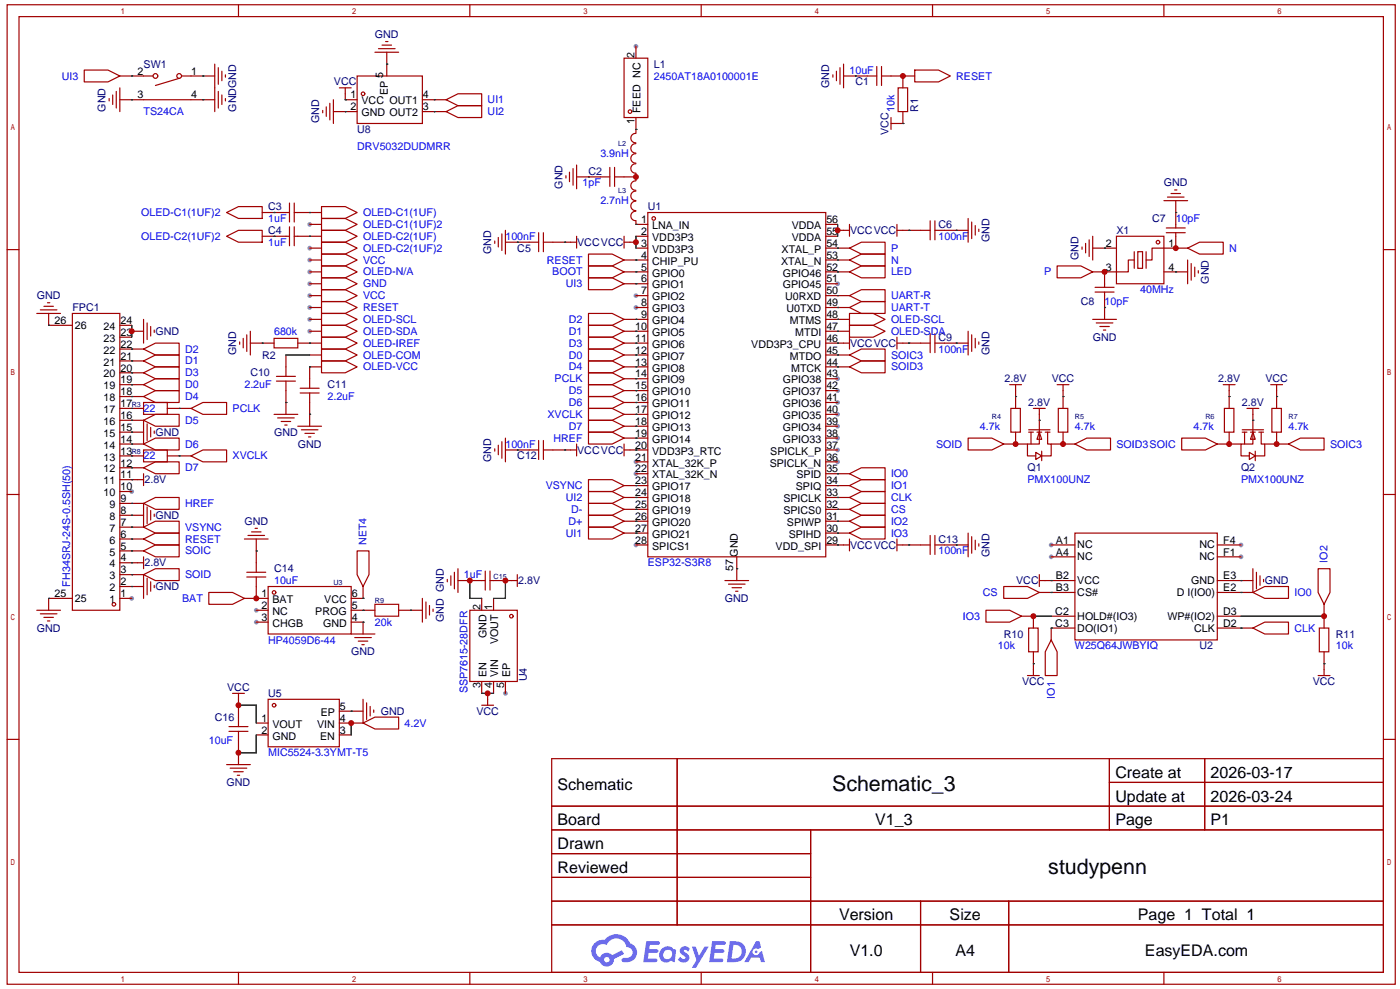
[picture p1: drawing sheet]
<svg xmlns="http://www.w3.org/2000/svg" width="300mm" height="212mm" viewBox="0 0 300 212" stroke-linecap="round" stroke-linejoin="round" font-family="sans-serif">
<g fill="#999">
<circle cx="179.3" cy="60.7" r=".51"/>
<circle cx="179.3" cy="81" r=".51"/>
<circle cx="179.3" cy="83.6" r=".51"/>
<circle cx="179.3" cy="86.1" r=".51"/>
<circle cx="179.3" cy="88.6" r=".51"/>
<circle cx="179.3" cy="91.2" r=".51"/>
<circle cx="179.3" cy="93.7" r=".51"/>
<circle cx="179.3" cy="96.3" r=".51"/>
<circle cx="179.3" cy="98.8" r=".51"/>
<circle cx="136.1" cy="116.6" r=".51"/>
<circle cx="136.1" cy="101.3" r=".51"/>
<circle cx="136.1" cy="98.8" r=".51"/>
<circle cx="136.1" cy="65.8" r=".51"/>
<circle cx="136.1" cy="63.2" r=".51"/>
<circle cx="225" cy="116.6" r=".51"/>
<circle cx="225" cy="119.1" r=".51"/>
<circle cx="265.7" cy="119.1" r=".51"/>
<circle cx="265.7" cy="116.6" r=".51"/>
<circle cx="66.3" cy="55.6" r=".51"/>
<circle cx="66.3" cy="58.2" r=".51"/>
<circle cx="66.3" cy="60.7" r=".51"/>
<circle cx="66.3" cy="63.2" r=".51"/>
<circle cx="66.3" cy="65.8" r=".51"/>
<circle cx="66.3" cy="68.3" r=".51"/>
<circle cx="66.3" cy="70.9" r=".51"/>
<circle cx="66.3" cy="48" r=".51"/>
<circle cx="66.3" cy="53.1" r=".51"/>
<circle cx="28.2" cy="128" r=".51"/>
<circle cx="28.2" cy="105.2" r=".51"/>
<circle cx="108.2" cy="148.3" r=".51"/>
<circle cx="136.1" cy="9.9" r=".51"/>
<circle cx="54.9" cy="130.6" r=".51"/>
<circle cx="54.9" cy="133.1" r=".51"/>
</g>
<g fill="none" stroke="#a10000" stroke-width=".25">
<path d="M1.5 1h297.2v209.6h-297.2zM4.1 3.6h292.1v204.4h-292.1zM51.1 1v2.6M100.6 1v2.6M150.1 1v2.6M199.6 1v2.6M249.2 1v2.6M1.5 53.4h2.6M296.2 53.4h2.5M1.5 105.8h2.6M296.2 105.8h2.5M1.5 158.2h2.6"/>
<path d="M296.2 158.2h2.5M118.1 162.3h178.1v45.7h-178.1zM118.1 172.5h178.1M118.1 177.5h178.1M145 162.3v35.6M173.5 177.5v30.5M237.5 162.3v15.2M237.5 167.4h58.7M257.9 162.3v15.2M118.1 182.6h55.4M118.1 192.8h178.1M118.1 187.7h55.4"/>
<path d="M118.1 197.9h178.1M197.1 192.8v15.2M216 192.8v15.2M51.1 208v2.6M100.6 208v2.6M150.1 208v2.6M199.6 208v2.6M249.2 208v2.6"/>
</g>
<g fill="#5487ff">
<path d="M145.8 202.7a1.3 1.3 0 0 1 1.9 .3l-.4 .6a.54 .54 0 0 0-.9-.2l.1 .2a1.28 1.28 0 0 1 .8 2 1.53 1.53 0 0 1-2.2-.3l.5-.6 .8 .5a.31 .31 0 0 0 .4-.3 .31 .31 0 0 0-.3-.4 1.12 1.12 0 0 1-.7-1.8z"/>
<path d="M148.1 202.5h.9l.6 2 1.2-2h.9l-2.7 4.6h-.9l1-1.7z"/>
<path d="M138.4 201.4h1.6a1.31 1.31 0 0 1 1.2 .2 .4 .4 0 0 1-.3 .5l-1.8 .1-.1 .9h1.6a.4 .4 0 0 1 .4 .4 .4 .4 0 0 1-.4 .4h-1.7l-.2 1.2h1.4a.46 .46 0 0 1 .5 0 .46 .46 0 0 1 .1 .5l-.4 .2h-2.6z"/>
<path d="M152.5 201.4h1.6a1.32 1.32 0 0 1 1.2 .2 .39 .39 0 0 1-.3 .5l-1.8 .1-.1 .9h1.6a.4 .4 0 0 1 .4 .4 .4 .4 0 0 1-.4 .4h-1.7l-.2 1.2h1.4a.46 .46 0 0 1 .5 0 .46 .46 0 0 1 .1 .5l-.3 .2h-2.7z"/>
<path d="M161.9 201.4h.7l.3 1.3-.6 .4a.75 .75 0 0 0-1.1 .3 .75 .75 0 0 0 .5 1 .75 .75 0 0 0 .9-.7l.5-.2 .7 2.3h-.9l-.2-.9h-1.9l-.5 .9h-1z"/>
<path d="M156.2 201.4l-.6 4.4h1.5a2.27 2.27 0 0 0 2.6-2.2 2.27 2.27 0 0 0-2.7-2.2zM157 202.1a1.5 1.5 0 0 1 1.8 1.6 1.5 1.5 0 0 1-1.9 1.4h-.3z"/>
<path d="M141.7 203a1.6 1.6 0 0 0-.3 2.3 1.6 1.6 0 0 0 2.3 .2l.7 .3 .4-2.4-.2-.3-.5-.1a1.58 1.58 0 0 0-2.4 0zM142.3 203.5a.98 .98 0 0 1 1.6 .4 .98 .98 0 0 1-1.1 1.3 .94 .94 0 0 1-.9-.7 .94 .94 0 0 1 .4-1z"/>
<path d="M127.3 201.8a2.37 2.37 0 0 0 1.2 4 1.54 1.54 0 0 0 1.7 1 1.54 1.54 0 0 0 1.2-1.6l2.2-1.1-.5-.8-2 1a1.57 1.57 0 0 0-2.6 .5 1.5 1.5 0 0 1-.8-2.1 1.5 1.5 0 0 1 2.2-.5 2.23 2.23 0 0 1 2.3-1.4 2.23 2.23 0 0 1 2 1.8 1.16 1.16 0 0 1 1.2 1.1 1.16 1.16 0 0 1-1.1 1.2h-.7a.47 .47 0 0 0-.5 .4 .47 .47 0 0 0 .4 .5 2.17 2.17 0 0 0 2.5-.9 2.17 2.17 0 0 0-.3-2.7l-.8-.4a3.2 3.2 0 0 0-5.5-.7l-1.1 .1zM129.3 205.3a.6 .6 0 0 1 1.2 0 .6 .6 0 0 1-1.2 0z"/>
<circle cx="161.9" cy="203.6" r=".28"/>
</g>
<g fill="none" stroke="#a10000" stroke-width=".25">
<path d="M18 15h5.1l2.6 1.3-2.6 1.2h-5.1zM24.9 19.6v3.5M25.7 16.3h7.1M25.7 18.8v5.1M38.4 16.8l-5.1 1.5M38.9 16.3h7.1M46 13.7v10.2M46.7 14.5v3.5M46.7 19.6v3.5M47.5 15.2v2.1M48.3 16v.5M72.6 18.8h2.6"/>
<path d="M73.9 18.8v2.5h2.6M76.5 16.3h13.9v10.1h-13.9zM80.3 11.2h5M81 10.4h3.6M81.8 9.7h2M82.5 8.9h.6M82.8 11.2v5.1M133.6 12.4h5.1v12.7h-5.1zM136.1 9.9v2.5M178.3 16v.5M179.1 15.2v2.1M179.8 14.5v3.5"/>
<path d="M180.6 16.3h7.1M180.6 13.7v5.1M187.7 14.2v4.1M188.7 16.3h7.1M188.7 14.2v4.1M192.3 18.8h2v5.1h-2zM193.3 16.3v2.5M195.8 15h5.1l2.6 1.3-2.6 1.2h-5.1zM23.4 21.1v.5M24.1 20.3v2.1M25.7 21.3h20.3M47.5 20.3v2.1"/>
<path d="M48.3 21.1v.5M69.1 23.6v.5M69.8 22.9v2M70.6 22.1v3.6M71.4 23.9h5.1M71.4 21.3v5.1M90.4 21.3h5.1M90.4 23.9h5.1M95.5 21.3l2.5-1.2h5.1v2.5h-5.1zM95.5 23.9l2.5-1.3h5.1v2.5h-5.1zM121.2 37.6v.5M121.9 36.8v2.1"/>
<path d="M122.7 36.1v3.5M123.4 35.3v5.1M123.4 37.8h7.2M130.6 35.8v4.1M131.6 37.8h4.5M131.6 35.8v4.1M136.1 32.9a1.01 1.01 0 0 0-1.1 1 1.01 1.01 0 0 0 1.1 1M136.1 30.7a1.01 1.01 0 0 0-1.1 1 1.01 1.01 0 0 0 1.1 1M136.1 35a1.01 1.01 0 0 0-1.1 1 1.01 1.01 0 0 0 1.1 1.1M136.1 28.5a1.01 1.01 0 0 0-1.1 1 1.01 1.01 0 0 0 1.1 1.1M136.1 38.7a1.01 1.01 0 0 0-1.1 1 1.01 1.01 0 0 0 1.1 1M136.1 25.1v3.3"/>
<path d="M136.1 37.1v1.5M190.8 25.1v2.6M193.3 23.9v2.5h-2.5M48.5 50.5l2.6-1.2h5v2.5h-5zM48.5 45.5l2.6-1.3h5v2.5h-5zM56.1 50.5h5.9M56.1 45.5h5.9M62 43.4v4.1M62 48.5v4.1M63 50.5h5.8M63 45.5h5.8M63 43.4v4.1"/>
<path d="M63 48.5v4.1M66.3 48h2.5M66.3 53.1h2.5M66.3 55.6h2.5M66.3 58.2h2.5M68.8 54.4h5.1l2.6 1.2-2.6 1.3h-5.1zM68.8 56.9h5.1l2.6 1.3-2.6 1.2h-5.1zM68.8 59.4h5.1l2.6 1.3-2.6 1.3h-5.1zM68.8 44.2h5.1l2.6 1.3-2.6 1.2h-5.1zM68.8 46.7h5.1l2.6 1.3-2.6 1.3h-5.1zM68.8 49.3h5.1l2.6 1.2-2.6 1.3h-5.1zM68.8 51.8h5.1l2.6 1.3-2.6 1.3h-5.1z"/>
<path d="M105.9 51.6v.5M106.7 50.8v2M107.4 50v3.6M108.2 49.3v5.1M108.2 51.8h7.1M115.3 49.8v4M116.3 49.8v4M116.3 51.8h7.1M123.4 50.5v2.6M126 56.9h5.1l2.5 1.3-2.5 1.2h-5.1zM126 54.4h5.1l2.5 1.2-2.5 1.3h-5.1zM126 59.4h5.1l2.5 1.3-2.5 1.3h-5.1z"/>
<path d="M133.6 55.6h5.1M133.6 58.2h5.1M133.6 50.5v2.6M133.6 51.8h2.5M136.1 43a1.01 1.01 0 0 0-1.1 1 1.01 1.01 0 0 0 1.1 1.1M136.1 40.9a1.01 1.01 0 0 0-1.1 1 1.01 1.01 0 0 0 1.1 1M136.1 45.2a1.01 1.01 0 0 0-1.1 1 1.01 1.01 0 0 0 1.1 1M136.1 47.2v.8h2.6M136.1 50.5h2.6M136.1 53.1h2.6M138.7 45.5h38.1v73.6h-38.1zM176.8 48h2.5"/>
<path d="M176.8 50.5h2.5M176.8 53.1h5.1M176.8 55.6h5.1M176.8 58.2h5.1M179.3 49.3h2.6M181.9 53.1l2.5-1.3h5.1v2.6h-5.1zM181.9 55.6l2.5-1.2h5.1v2.5h-5.1zM181.9 58.2l2.5-1.3h5.1v2.5h-5.1zM181.9 48v2.5M192 49.3h7.1M192 48v2.5M199.1 47.2v4.1"/>
<path d="M200.2 49.3h7.1M200.2 47.2v4.1M207.3 46.7v5.1M208 47.5v3.6M208.8 48.3v2M209.5 49v.5M226.3 56.9h5.1l2.5 1.3-2.5 1.2h-5.1zM231.6 52.8v.5M232.4 52.1v2M233.2 51.3v3.6M233.9 53.1h5.1M233.9 50.5v5.1"/>
<path d="M236.5 58.2v3.3M239 50.5h10.2v10.2h-10.2zM242.8 55.6h-1.2v2.6h-7.7M242.8 53.8v3.6M243.6 53.8h1v3.6h-1zM245.4 53.8v3.6M249.2 58.2h5.1M249.2 42.9h5.1M249.7 49.8h4M249.7 48.8h4M249.9 42.2h3.6M250.7 41.4h2"/>
<path d="M251.5 40.6h.5M251.7 42.9v5.9M251.7 49.8v3.3M254.3 53.1h-7.7v2.5h-1.2M254.3 53.1l2.5-1.3h5.1v2.6h-5.1zM254.3 55.6v5.1M255 56.4v3.5M255.8 57.2v2M256.5 57.9v.5M7.9 67.1h5.1M8.6 66.3h3.6M9.4 65.5h2"/>
<path d="M10.2 64.8h.5M10.4 67.1v2.5h5.1M15.5 67.1h10.2v63.5h-10.2zM25.7 79.8h5M25.7 77.2h5M25.7 74.7h5M25.7 72.1h2.5M25.7 69.6h2.5M28.2 70.9h2.5M30.7 74.7l2.6-1.3h5.1v2.5h-5.1zM30.7 77.2l2.6-1.3h5.1v2.6h-5.1zM30.7 79.8l2.6-1.3h5.1v2.5h-5.1z"/>
<path d="M30.7 68.3v5.1M31.5 69.1v3.5M32.3 69.8v2.1M33 70.6v.5M51.3 73.2v.5M52.1 72.4v2M52.8 71.6v3.6M53.6 73.4h5.1M53.6 70.9v5M58.7 72.4h5.1v2h-5.1zM61.2 75.9v4.6M63.8 73.4h5"/>
<path d="M66.3 60.7h2.5M66.3 63.2h2.5M66.3 65.8h2.5M66.3 68.3h2.5M66.3 70.9h2.5M66.3 75.9h2.5M68.8 77.2h5.1l2.6 1.3-2.6 1.3h-5.1zM68.8 62h5.1l2.6 1.2-2.6 1.3h-5.1zM68.8 64.5h5.1l2.6 1.3-2.6 1.3h-5.1zM68.8 67.1h5.1l2.6 1.2-2.6 1.3h-5.1zM68.8 69.6h5.1l2.6 1.3-2.6 1.2h-5.1zM68.8 72.1h5.1l2.6 1.3-2.6 1.3h-5.1z"/>
<path d="M68.8 74.7h5.1l2.6 1.2-2.6 1.3h-5.1zM68.8 78.5h-2.5v4.6M126 67.1h5.1l2.5 1.2-2.5 1.3h-5.1zM126 69.6h5.1l2.5 1.3-2.5 1.2h-5.1zM126 72.1h5.1l2.5 1.3-2.5 1.3h-5.1zM126 74.7h5.1l2.5 1.2-2.5 1.3h-5.1zM126 77.2h5.1l2.5 1.3-2.5 1.3h-5.1zM126 79.8h5.1l2.5 1.2-2.5 1.3h-5.1zM133.6 60.7h5.1M133.6 68.3h5.1M133.6 70.9h5.1M133.6 73.4h5.1"/>
<path d="M133.6 75.9h5.1M133.6 78.5h5.1M136.1 63.2h2.6M136.1 65.8h2.6M176.8 60.7h2.5M176.8 63.2h5.1M176.8 65.8h5.1M176.8 68.3h5.1M176.8 70.9h5.1M176.8 73.4h5.1M176.8 75.9h5.1M176.8 78.5h5.1"/>
<path d="M181.9 67.1h5l2.6 1.2-2.6 1.3h-5zM181.9 69.6h5l2.6 1.3-2.6 1.2h-5zM181.9 75.9l2.5-1.2h5.1v2.5h-5.1zM181.9 78.5l2.5-1.3h5.1v2.6h-5.1zM181.9 63.2l2.5-1.2h5.1v2.5h-5.1zM181.9 65.8l2.5-1.3h5.1v2.6h-5.1zM181.9 72.1v2.6M192 73.4h7.1M192 72.1v2.6M199.1 71.4v4M200.2 73.4h7.1M200.2 71.4v4"/>
<path d="M207.3 70.9v5M208 71.6v3.6M208.8 72.4v2M209.5 73.2v.5M233.9 68.3h5.1M234.4 61.5h4.1M234.4 62.5h4.1M234.7 69.1h3.6M235.5 69.8h2M236.2 70.6h.5M236.5 62.5v5.8M25.7 97.5h5"/>
<path d="M25.7 95h5M25.7 92.5h5M25.7 89.9h5M25.7 87.4h5M25.7 84.8h5M25.7 82.3h5M30.7 96.3h5.1v2.5h-5.1zM30.7 86.1h5.1v2.5h-5.1zM30.7 82.3l2.6-1.3h5.1v2.6h-5.1zM30.7 84.8l2.6-1.2h5.1v2.5h-5.1zM30.7 89.9l2.6-1.3h5.1v2.6h-5.1zM30.7 95l2.6-1.3h5.1v2.6h-5.1z"/>
<path d="M30.7 89.9v5.1M31.5 90.7v3.5M32.3 91.4v2.1M33 92.2v.5M35.8 97.5h5.1M35.8 87.4h5.1M40.9 87.4l2.5-1.3h5.1v2.5h-5.1zM40.9 97.5l2.5-1.2h5.1v2.5h-5.1zM58.7 88.6h5.1M59.2 80.5h4M59.2 81.5h4M59.4 89.4h3.6"/>
<path d="M60.2 90.2h2M61 90.9h.5M61.2 81.5v7.1M63.8 91.2h5M64.3 83.1h4M64.3 84.1h4M64.5 91.9h3.6M65.3 92.7h2M66 93.5h.5M66.3 84.1v7.1M105.9 96v.5M106.7 95.2v2.1"/>
<path d="M107.4 94.5v3.5M108.2 96.3h7.1M108.2 93.7v5.1M115.3 94.2v4.1M116.3 96.3h7.1M116.3 94.2v4.1M123.4 95v2.5M126 82.3h5.1l2.5 1.3-2.5 1.2h-5.1zM126 84.8h5.1l2.5 1.3-2.5 1.3h-5.1zM126 87.4h5.1l2.5 1.2-2.5 1.3h-5.1zM126 89.9h5.1l2.5 1.3-2.5 1.3h-5.1zM126 92.5h5.1l2.5 1.2-2.5 1.3h-5.1z"/>
<path d="M133.6 81h5.1M133.6 83.6h5.1M133.6 86.1h5.1M133.6 88.6h5.1M133.6 91.2h5.1M133.6 93.7h5.1M133.6 96.3h5.1M133.6 95v2.5M136.1 98.8h2.6M176.8 81h2.5M176.8 83.6h2.5M176.8 86.1h2.5"/>
<path d="M176.8 88.6h2.5M176.8 91.2h2.5M176.8 93.7h2.5M176.8 96.3h2.5M176.8 98.8h2.5M207.3 93.7h5l2.6 1.3-2.6 1.3h-5zM214.9 95h5.1M216.2 82.3h2.5M216.4 87.4h2v5.1h-2zM217.4 82.3v5.1M217.4 92.5v2.5M220.2 92.5h1"/>
<path d="M220.2 91.9h4.6M220.7 92.5v2.5M221.2 87.4h2.6M221.7 96.8l1.3 .7-1.3 .8zM222 92.5h1M222.5 92.5v2.5h-2.5v2.5h1.7M222.5 92.5l.5 1.5h-1zM222.5 87.4v5.1M223 96.5v2.1M223.8 92.5h1M224.3 92.5v2.5h.7v2.5h-2M225 95h5.1"/>
<path d="M226.3 82.3h2.6M226.6 87.4h2v5.1h-2zM227.6 82.3v5.1M227.6 92.5v2.5M230.1 95l2.6-1.3h5v2.6h-5zM253 93.7h5.1l2.5 1.3-2.5 1.3h-5.1zM260.6 95h5.1M261.9 82.3h2.5M262.1 87.4h2.1v5.1h-2.1zM263.1 82.3v5.1M263.1 92.5v2.5M265.9 92.5h1.1"/>
<path d="M265.9 91.9h4.6M266.4 92.5v2.5M267 87.4h2.5M267.5 96.8l1.2 .7-1.2 .8zM267.7 92.5h1M268.2 92.5v2.5h-2.5v2.5h1.8M268.2 92.5l.5 1.5h-1zM268.2 87.4v5.1M268.7 96.5v2.1M269.5 92.5h1M270 92.5v2.5h.8v2.5h-2.1M270.8 95h5"/>
<path d="M272 82.3h2.6M272.3 87.4h2v5.1h-2zM273.3 82.3v5.1M273.3 92.5v2.5M275.8 95l2.6-1.3h5.1v2.6h-5.1zM25.7 117.9h5M25.7 115.3h5M25.7 112.8h5M25.7 110.2h5M25.7 107.7h5M25.7 105.2h2.5M25.7 102.6h5"/>
<path d="M25.7 100.1h5M30.7 100.1l2.6-1.3h5.1v2.5h-5.1zM30.7 107.7l2.6-1.3h5.1v2.6h-5.1zM30.7 112.8l2.6-1.3h5.1v2.5h-5.1zM30.7 115.3l2.6-1.3h5.1v2.6h-5.1zM30.7 117.9l2.6-1.3h5.1v2.5h-5.1zM30.7 101.3v2.6M30.7 107.7v5.1M30.7 119.1v2.6M31.5 108.5v3.5M32.3 109.2v2.1M33 110v.5"/>
<path d="M52.3 115.3h5.1M53.1 114.6h3.5M53.8 113.8h2.1M54.6 113h.5M54.9 115.3v7.1M76.5 117.9h2.5v5l-1.3 2.6-1.2-2.6zM126 105.2h5.1l2.5 1.2-2.5 1.3h-5.1zM126 102.6h5.1l2.5 1.3-2.5 1.3h-5.1zM126 112.8h5.1l2.5 1.2-2.5 1.3h-5.1zM126 110.2h5.1l2.5 1.3-2.5 1.3h-5.1zM126 107.7h5.1l2.5 1.3-2.5 1.2h-5.1zM133.6 103.9h5.1"/>
<path d="M133.6 106.4h5.1M133.6 109h5.1M133.6 111.5h5.1M133.6 114h5.1M136.1 101.3h2.6M136.1 116.6h2.6M157.7 119.1v5.1M176.8 101.3h5.1M176.8 103.9h5.1M176.8 106.4h5.1M176.8 109h5.1M176.8 111.5h5.1"/>
<path d="M176.8 114h5.1M176.8 116.6h5.1M181.9 109l2.5-1.3h5.1v2.5h-5.1zM181.9 114l2.5-1.2h5.1v2.5h-5.1zM181.9 106.4l2.5-1.2h5.1v2.5h-5.1zM181.9 111.5l2.5-1.3h5.1v2.6h-5.1zM181.9 103.9l2.5-1.3h5.1v2.6h-5.1zM181.9 101.3l2.5-1.2h5.1v2.5h-5.1zM181.9 115.3v2.6M192 116.6h7.1M192 115.3v2.6M199.1 114.6v4"/>
<path d="M200.2 116.6h7.1M200.2 114.6v4M207.3 114v5.1M208 114.8v3.6M208.8 115.6v2M209.5 116.3v.5M225 116.6h5.1M225 119.1h5.1M230.1 114h30.5v22.9h-30.5zM260.6 116.6h5.1M260.6 119.1h5.1M7.9 130.6h5.1"/>
<path d="M8.6 131.3h3.6M9.4 132.1h2M10.2 132.8h.5M15.5 128h-5.1v2.6M25.7 128h2.5M25.7 125.5h5M25.7 122.9h5M25.7 120.4h5M30.7 122.9l2.6-1.2h5.1v2.5h-5.1zM30.7 122.9v5.1M31.5 123.7v3.6M32.3 124.5v2"/>
<path d="M33 125.2v.5M44.7 126.7h5.1l2.5 1.3-2.5 1.3h-5.1zM52.3 128h5.1M52.8 123.4h4.1M52.8 122.4h4.1M54.9 130.6h2.5M54.9 133.1h2.5M54.9 123.4v4.6M57.4 125.5h17.8v10.1h-17.8zM75.2 130.6h5.1M75.2 133.1h2.5v2.5M75.2 135.6h5.1"/>
<path d="M75.9 136.4h3.6M76.7 137.2h2M77.5 137.9h.5M77.7 125.5v2.5h-2.5M80.3 129.3h5v2.5h-5zM85.3 130.6h5.1M90.4 128v5.1M91.2 128.8v3.5M91.9 129.5v2.1M92.7 130.3v.5M95.8 124v.5M96.5 123.2v2"/>
<path d="M97.3 122.4v3.6M98 124.2h5.9M98 121.7v5M100.6 130.6h10.1v15.2h-10.1zM103.1 128v2.6M103.9 122.2v4M104.9 124.2h5.8M104.9 122.2v4M105.7 128v2.6M110.7 122.9v2.6M155.2 124.2h5.1M156 125h3.5"/>
<path d="M156.7 125.7h2M157.5 126.5h.5M211.1 130.6h5.1l2.5 1.2-2.5 1.3h-5.1zM214.9 125.5h5.1l2.5 1.2-2.5 1.3h-5.1zM218.7 131.8h2.5v2.6M220.2 134.4h2v5h-2zM221.2 139.4v5.1M222.5 124.2h7.6M222.5 126.7h7.6M222.5 122.9v2.6M225 136.9l1.3 2.5v5.1h-2.5v-5.1zM225 131.8h5.1"/>
<path d="M230.1 134.4h-5.1v2.5M260.6 124.2h7.6M260.6 126.7h7.6M260.6 131.8h5.1M260.6 134.4h7.6M268.2 126.7l2.6-1.2h5v2.5h-5zM268.2 134.4l2.6-1.3h5v2.5h-5zM268.2 121.7v5M269 122.4v3.6M269.7 123.2v2M270.5 124v.5M282.2 121.7h2.5v5l-1.2 2.6-1.3-2.6z"/>
<path d="M282.4 134.4h2.1v5h-2.1zM283.5 129.3v5.1M283.5 139.4v5.1M49 156.5h4.1M49 155.4h4.1M49.8 148.3h2.5M51.1 148.3v7.1M51.1 156.5v7.1M54.9 154.7h2.5M54.9 157.2h2.5M57.4 149.6h15.2v10.2h-15.2zM72.6 154.7h5.1"/>
<path d="M72.6 157.2h2.6M72.6 152.1h5.1M77.7 154.7l2.6-1.3h5v2.6h-5zM77.7 149.6v5.1M78.5 150.4v3.5M79.2 151.1v2.1M80 151.9v.5M103.1 145.8v2.5M103.1 150.9h2.6M104.4 148.3v2.6M105.7 145.8v2.5M108.2 145.8v2.5"/>
<path d="M220 144.5h2.5M282.2 144.5h2.5M48.5 163.6h5.1M49.3 164.3h3.5M50 165.1h2.1M50.8 165.9h.5"/>
<circle cx="33.3" cy="16.3" r=".51"/>
<circle cx="38.4" cy="16.3" r=".51"/>
<circle cx="77.7" cy="20.1" r=".38"/>
<circle cx="134.9" cy="23.9" r=".38"/>
<circle cx="140" cy="46.7" r=".38"/>
<circle cx="247.9" cy="51.8" r=".38"/>
<circle cx="24.4" cy="129.3" r=".38"/>
<circle cx="58.7" cy="126.7" r=".38"/>
<circle cx="109.5" cy="131.8" r=".38"/>
<circle cx="58.7" cy="150.9" r=".38"/>
</g>
<g fill="none" stroke="#008700" stroke-width=".25">
<path d="M28.2 16.3h.1M43.4 16.3h.1M82.8 13.7h.1M183.1 16.3h.1M193.3 16.3h.1M28.2 21.3h.1M43.4 21.3h.1M73.9 21.3h.1M73.9 23.9h.1M93 21.3h.1M93 23.9h.1M126 37.8h.1"/>
<path d="M136.1 37.8h.1M136.1 27.7h.1M193.3 26.4h.1M58.7 50.5h.1M58.7 45.5h.1M66.3 45.5h.1M66.3 50.5h.1M110.7 51.8h.1M120.9 51.8h.1M136.1 58.2h.1M136.1 55.6h.1M136.1 48h.1"/>
<path d="M136.1 50.5v2.6M179.3 53.1h.1M179.3 55.6h.1M179.3 58.2h.1M179.3 48v2.5M194.6 49.3h.1M204.7 49.3h.1M236.5 58.2h.1M236.5 53.1h.1M251.7 53.1h.1M251.7 58.2h.1M251.7 45.5h.1"/>
<path d="M10.4 69.6h.1M28.2 74.7h.1M28.2 77.2h.1M28.2 79.8h.1M28.2 69.6v2.5M56.1 73.4h.1M61.2 75.9h5.1M66.3 73.4h.1M66.3 78.5h.1M136.1 68.3h.1M136.1 70.9h.1M136.1 73.4h.1"/>
<path d="M136.1 75.9h.1M136.1 78.5h.1M136.1 60.7h.1M179.3 73.4h.1M179.3 68.3h.1M179.3 70.9h.1M179.3 75.9h.1M179.3 78.5h.1M179.3 63.2h.1M179.3 65.8h.1M194.6 73.4h.1M204.7 73.4h.1"/>
<path d="M236.5 65.8h.1M28.2 82.3h.1M28.2 84.8h.1M28.2 89.9h.1M28.2 92.5h.1M28.2 95h.1M28.2 97.5h.1M28.2 87.4h.1M38.4 87.4h.1M38.4 97.5h.1M61.2 86.1h.1M66.3 88.6h.1"/>
<path d="M110.7 96.3h.1M120.9 96.3h.1M136.1 81h.1M136.1 83.6h.1M136.1 86.1h.1M136.1 88.6h.1M136.1 91.2h.1M136.1 93.7h.1M136.1 96.3h.1M217.4 95h.1M217.4 84.8h.1M222.5 89.9h.1"/>
<path d="M227.6 95h.1M227.6 84.8h.1M263.1 95h.1M263.1 84.8h.1M268.2 89.9h.1M273.3 95h.1M273.3 84.8h.1M28.2 100.1h.1M28.2 107.7h.1M28.2 102.6h.1M28.2 112.8h.1M28.2 110.2h.1"/>
<path d="M28.2 115.3h.1M28.2 117.9h.1M54.9 117.9h.1M136.1 106.4h.1M136.1 103.9h.1M136.1 114h.1M136.1 111.5h.1M136.1 109h.1M179.3 116.6h.1M179.3 101.3h.1M179.3 103.9h.1M179.3 106.4h.1"/>
<path d="M179.3 109h.1M179.3 111.5h.1M179.3 114h.1M194.6 116.6h.1M204.7 116.6h.1M10.4 128h.1M28.2 120.4h.1M28.2 122.9h.1M28.2 125.5h.1M54.9 128h.1M77.7 130.6h.1M77.7 133.1h.1"/>
<path d="M77.7 128h.1M87.9 130.6h.1M100.6 124.2v3.8h2.5M108.2 124.2v3.8h-2.5M157.7 121.7h.1M221.2 131.8h3.8M225 126.7h.1M225 134.4h.1M225 124.2h.1M265.7 126.7h.1M265.7 134.4h.1M265.7 124.2h.1"/>
<path d="M265.7 131.8h17.8M51.1 150.9h3.8v3.8M54.9 157.2v3.8h-3.8M75.2 152.1h.1M75.2 154.7v2.5M103.1 148.3h2.6M221.2 142h.1M283.5 142h.1"/>
</g>
<g fill="#c00">
<circle cx="283.5" cy="131.8" r=".63"/>
<circle cx="221.2" cy="131.8" r=".63"/>
<circle cx="179.3" cy="49.3" r=".63"/>
<circle cx="136.1" cy="51.8" r=".63"/>
<circle cx="251.7" cy="53.1" r=".63"/>
<circle cx="236.5" cy="58.2" r=".63"/>
<circle cx="28.2" cy="70.9" r=".63"/>
<circle cx="193.3" cy="16.3" r=".63"/>
<circle cx="227.6" cy="95" r=".63"/>
<circle cx="217.4" cy="95" r=".63"/>
<circle cx="273.3" cy="95" r=".63"/>
<circle cx="263.1" cy="95" r=".63"/>
<circle cx="108.2" cy="124.2" r=".63"/>
<circle cx="100.6" cy="124.2" r=".63"/>
<circle cx="104.4" cy="148.3" r=".63"/>
<circle cx="136.1" cy="37.8" r=".63"/>
<circle cx="54.9" cy="128" r=".63"/>
<circle cx="51.1" cy="161" r=".63"/>
<circle cx="75.2" cy="154.7" r=".63"/>
<circle cx="51.1" cy="150.9" r=".63"/>
</g>
<g font-size="4.6">
<text x="178.1" y="169.3">Schematic_3</text>
<text x="224.4" y="187.1">studypenn</text>
</g>
<g font-size="3.4">
<text x="238.8" y="166.4">Create at</text>
<text x="259.2" y="166.4">2026-03-17</text>
<text x="119.4" y="169">Schematic</text>
<text x="238.8" y="171.5">Update at</text>
<text x="259.2" y="171.5">2026-03-24</text>
<text x="119.4" y="176.6">Board</text>
<text x="187.4" y="176.6">V1_3</text>
<text x="238.8" y="176.6">Page</text>
<text x="259.2" y="176.6">P1</text>
<text x="119.4" y="181.7">Drawn</text>
<text x="119.4" y="186.8">Reviewed</text>
<text x="179.6" y="196.9">Version</text>
<text x="203.3" y="196.9">Size</text>
<text x="243.6" y="196.9">Page 1 Total 1</text>
<text x="181.9" y="204.5">V1.0</text>
<text x="204.5" y="204.5">A4</text>
<text x="245.1" y="204.5">EasyEDA.com</text>
</g>
<g font-size="2.3" fill="#000080">
<text x="80.3" y="8.1">GND</text>
<text x="30.7" y="14.5">SW1</text>
<text x="140" y="14.5">L1</text>
<text x="22.6" y="23.9" transform="rotate(-90 22.6 23.9)">GND</text>
<text x="50.5" y="23.9" transform="rotate(-90 50.5 23.9)">GNDGND</text>
<text x="71.5" y="18.3">VCC</text>
<text x="177.5" y="18.8" transform="rotate(-90 177.5 18.8)">GND</text>
<text x="183.1" y="18.3">C1</text>
<text x="196.6" y="23.9" transform="rotate(-90 196.6 23.9)">R1</text>
<text x="68.3" y="26.4" transform="rotate(-90 68.3 26.4)">GND</text>
<text x="76.5" y="28.4">U8</text>
<text x="190.2" y="28.8" transform="rotate(-90 190.2 28.8)">VCC</text>
<text x="120.4" y="40.4" transform="rotate(-90 120.4 40.4)">GND</text>
<text x="126" y="37.3">C2</text>
<text x="249.2" y="39.9">GND</text>
<text x="57.4" y="45">C3</text>
<text x="138.7" y="45">U1</text>
<text x="246.6" y="47.5">C7</text>
<text x="57.4" y="50">C4</text>
<text x="110.7" y="53.8">C5</text>
<text x="123.6" y="52.6">VCCVCC</text>
<text x="182" y="50">VCCVCC</text>
<text x="200.9" y="48.8">C6</text>
<text x="211.8" y="51.8" transform="rotate(-90 211.8 51.8)">GND</text>
<text x="239" y="50">X1</text>
<text x="105.2" y="54.4" transform="rotate(-90 105.2 54.4)">GND</text>
<text x="230.9" y="55.6" transform="rotate(-90 230.9 55.6)">GND</text>
<text x="7.9" y="64">GND</text>
<text x="231.4" y="65.3">C8</text>
<text x="258.8" y="60.7" transform="rotate(-90 258.8 60.7)">GND</text>
<text x="15.5" y="66.5">FPC1</text>
<text x="33.3" y="71.6">GND</text>
<text x="50.5" y="75.9" transform="rotate(-90 50.5 75.9)">GND</text>
<text x="56.1" y="76.7">R2</text>
<text x="182" y="74.2">VCCVCC</text>
<text x="200.9" y="72.9">C9</text>
<text x="211.8" y="75.9" transform="rotate(-90 211.8 75.9)">GND</text>
<text x="233.9" y="72.9">GND</text>
<text x="53.6" y="80.5">C10</text>
<text x="70.1" y="83.1">C11</text>
<text x="215.1" y="81.8">2.8V</text>
<text x="225.2" y="81.8">VCC</text>
<text x="260.8" y="81.8">2.8V</text>
<text x="270.9" y="81.8">VCC</text>
<text x="220.2" y="86.9">2.8V</text>
<text x="265.9" y="86.9">2.8V</text>
<text x="33.3" y="93.2">GND</text>
<text x="58.7" y="93.2">GND</text>
<text x="63.8" y="95.8">GND</text>
<text x="105.2" y="98.8" transform="rotate(-90 105.2 98.8)">GND</text>
<text x="110.7" y="98.3">C12</text>
<text x="123.6" y="97">VCCVCC</text>
<text x="220" y="100.8">Q1</text>
<text x="265.7" y="100.8">Q2</text>
<text x="30.9" y="103.4">2.8V</text>
<text x="33.3" y="111">GND</text>
<text x="52.3" y="112.3">GND</text>
<text x="182" y="117.3">VCCVCC</text>
<text x="200.9" y="116.1">C13</text>
<text x="211.8" y="119.1" transform="rotate(-90 211.8 119.1)">GND</text>
<text x="30.9" y="121.2">2.8V</text>
<text x="58.7" y="122.4">C14</text>
<text x="110.9" y="125">2.8V</text>
<text x="217.6" y="125">VCC</text>
<text x="270.8" y="125">GND</text>
<text x="33.3" y="126.2">GND</text>
<text x="155.2" y="128.8">GND</text>
<text x="7.9" y="135.1">GND</text>
<text x="95" y="133.1" transform="rotate(-90 95 133.1)">GND GND</text>
<text x="214.9" y="136.4">R10</text>
<text x="286" y="136.4">R11</text>
<text x="75.2" y="140.2">GND</text>
<text x="256.8" y="138.9">U2</text>
<text x="48.6" y="147.8">VCC</text>
<text x="57.4" y="149.1">U5</text>
<text x="112.8" y="145.8" transform="rotate(-90 112.8 145.8)">U4</text>
<text x="218.8" y="146.6">VCC</text>
<text x="281.1" y="146.6">VCC</text>
<text x="46" y="154.2">C16</text>
<text x="81.5" y="152.9">GND</text>
<text x="102" y="152.9">VCC</text>
<text x="48.5" y="168.1">GND</text>
</g>
<g font-size="2.3" fill="#00f">
<text x="13.2" y="17">UI3</text>
<text x="140" y="17">2450AT18A0100001E</text>
<text x="181.9" y="15.7">10uF</text>
<text x="204.7" y="17">RESET</text>
<text x="104.4" y="22.1">UI1</text>
<text x="191.5" y="23.9" transform="rotate(-90 191.5 23.9)">10k</text>
<text x="30.7" y="24.6">TS24CA</text>
<text x="104.4" y="24.6">UI2</text>
<text x="76.5" y="32">DRV5032DUDMRR</text>
<text x="128.5" y="33.5">3.9nH</text>
<text x="124.7" y="39.9">1pF</text>
<text x="30.2" y="46.2">OLED-C1(1UF)2</text>
<text x="57.4" y="47.5">1uF</text>
<text x="77.7" y="46.2">OLED-C1(1UF)</text>
<text x="128.5" y="43.7">2.7nH</text>
<text x="251.7" y="47.5">10pF</text>
<text x="30.2" y="51.3">OLED-C2(1UF)2</text>
<text x="57.4" y="52.6">1uF</text>
<text x="77.7" y="48.8">OLED-C1(1UF)2</text>
<text x="77.7" y="51.3">OLED-C2(1UF)</text>
<text x="77.7" y="53.8">OLED-C2(1UF)2</text>
<text x="108.2" y="51.3">100nF</text>
<text x="190.8" y="53.8">P</text>
<text x="200.9" y="51.3">100nF</text>
<text x="263.1" y="53.8">N</text>
<text x="77.7" y="56.4">VCC</text>
<text x="77.7" y="58.9">OLED-N/A</text>
<text x="117.1" y="56.4">RESET</text>
<text x="118.2" y="58.9">BOOT</text>
<text x="190.8" y="56.4">N</text>
<text x="190.8" y="58.9">LED</text>
<text x="223.5" y="58.9">P</text>
<text x="77.7" y="61.5">GND</text>
<text x="77.7" y="64">VCC</text>
<text x="121.2" y="61.5">UI3</text>
<text x="190.8" y="64">UART-R</text>
<text x="236.5" y="65.3">10pF</text>
<text x="244.1" y="62.7">40MHz</text>
<text x="58.7" y="71.6">680k</text>
<text x="77.7" y="66.5">RESET</text>
<text x="77.7" y="69.1">OLED-SCL</text>
<text x="77.7" y="71.6">OLED-SDA</text>
<text x="121.8" y="69.1">D2</text>
<text x="121.8" y="71.6">D1</text>
<text x="190.8" y="69.1">OLED-SCL</text>
<text x="190.8" y="71.6">OLED-SDA</text>
<text x="190.8" y="66.5">UART-T</text>
<text x="39.6" y="75.4">D2</text>
<text x="39.6" y="78">D1</text>
<text x="77.7" y="74.2">OLED-IREF</text>
<text x="77.7" y="76.7">OLED-COM</text>
<text x="121.8" y="74.2">D3</text>
<text x="121.8" y="76.7">D0</text>
<text x="190.8" y="76.7">SOIC3</text>
<text x="200.9" y="75.4">100nF</text>
<text x="39.6" y="80.5">D3</text>
<text x="39.6" y="83.1">D0</text>
<text x="52.3" y="83.1">2.2uF</text>
<text x="77.7" y="79.2">OLED-VCC</text>
<text x="118.7" y="81.8">PCLK</text>
<text x="121.8" y="79.2">D4</text>
<text x="190.8" y="79.2">SOID3</text>
<text x="30.7" y="88.1">22</text>
<text x="39.6" y="85.6">D4</text>
<text x="49.8" y="88.1">PCLK</text>
<text x="70.1" y="85.6">2.2uF</text>
<text x="117.2" y="89.4">XVCLK</text>
<text x="121.8" y="84.3">D5</text>
<text x="121.8" y="86.9">D6</text>
<text x="39.6" y="90.7">D5</text>
<text x="39.6" y="95.8">D6</text>
<text x="108.2" y="95.8">100nF</text>
<text x="118.5" y="94.5">HREF</text>
<text x="121.8" y="91.9">D7</text>
<text x="200.4" y="95.8">SOID</text>
<text x="209.8" y="91.9">4.7k</text>
<text x="230.1" y="91.9">4.7k</text>
<text x="239" y="95.8">SOID3SOIC</text>
<text x="255.5" y="91.9">4.7k</text>
<text x="275.8" y="91.9">4.7k</text>
<text x="284.7" y="95.8">SOIC3</text>
<text x="30.7" y="98.3">22</text>
<text x="39.6" y="100.8">D7</text>
<text x="49.8" y="98.3">XVCLK</text>
<text x="116.8" y="104.6">VSYNC</text>
<text x="121.2" y="107.2">UI2</text>
<text x="190.8" y="107.2">CLK</text>
<text x="190.8" y="104.6">IO1</text>
<text x="190.8" y="102.1">IO0</text>
<text x="220" y="103.4">PMX100UNZ</text>
<text x="265.7" y="103.4">PMX100UNZ</text>
<text x="39.6" y="108.5">HREF</text>
<text x="39.6" y="113.5">VSYNC</text>
<text x="121.7" y="112.3">D+</text>
<text x="122.3" y="109.7">D-</text>
<text x="190.8" y="109.7">CS</text>
<text x="190.8" y="112.3">IO2</text>
<text x="39.6" y="116.1">RESET</text>
<text x="39.6" y="118.6">SOIC</text>
<text x="78.5" y="116.6" transform="rotate(-90 78.5 116.6)">NET4</text>
<text x="121.2" y="114.8">UI1</text>
<text x="190.8" y="114.8">IO3</text>
<text x="200.9" y="118.6">100nF</text>
<text x="15" y="125.5" transform="rotate(-90 15 125.5)">FH34SRJ-24S-0.5SH(50)</text>
<text x="39.6" y="123.7">SOID</text>
<text x="58.7" y="125">10uF</text>
<text x="99.3" y="123.7">1uF</text>
<text x="138.7" y="121.2">ESP32-S3R8</text>
<text x="284.2" y="120.4" transform="rotate(-90 284.2 120.4)">IO2</text>
<text x="39" y="128.8">BAT</text>
<text x="210.4" y="127.5">CS</text>
<text x="277.1" y="127.5">IO0</text>
<text x="57.4" y="137.7">HP4059D6-44</text>
<text x="80.3" y="133.9">20k</text>
<text x="206.1" y="132.6">IO3</text>
<text x="277.1" y="135.1">CLK</text>
<text x="213.6" y="138.9">10k</text>
<text x="230.1" y="138.9">W25Q64JWBYIQ</text>
<text x="286" y="138.9">10k</text>
<text x="100.1" y="148.3" transform="rotate(-90 100.1 148.3)">SSP7615-28DFR</text>
<text x="225.8" y="149.5" transform="rotate(-90 225.8 149.5)">IO1</text>
<text x="86.6" y="155.4">4.2V</text>
<text x="44.7" y="159.3">10uF</text>
<text x="57.4" y="161.8">MIC5524-3.3YMT-T5</text>
</g>
<g font-size="2.3">
<text x="29.5" y="16">2</text>
<text x="40.9" y="16">1</text>
<text x="82" y="16.7" transform="rotate(-90 82 16.7)">5</text>
<text x="135.9" y="12.3" transform="rotate(-90 135.9 12.3)">2</text>
<text x="29.5" y="21.1">3</text>
<text x="40.9" y="21.1">4</text>
<text x="75.1" y="21.1">1</text>
<text x="75.1" y="23.6">2</text>
<text x="77.4" y="22.3">VCC OUT1</text>
<text x="83.1" y="20.3" transform="rotate(-90 83.1 20.3)">EP</text>
<text x="90.6" y="23.6">3</text>
<text x="90.6" y="21.1">4</text>
<text x="77.4" y="24.9">GND OUT2</text>
<text x="135.9" y="26.5" transform="rotate(-90 135.9 26.5)">1</text>
<text x="137.1" y="24.2" transform="rotate(-90 137.1 24.2)">FEED NC</text>
<text x="137.3" y="47.7">1</text>
<text x="176.9" y="47.7">56</text>
<text x="137.3" y="52.8">3</text>
<text x="137.3" y="50.3">2</text>
<text x="139.6" y="51.5">VDD3P3</text>
<text x="139.6" y="49">LNA_IN</text>
<text x="169.5" y="49">VDDA</text>
<text x="169.5" y="51.5">VDDA</text>
<text x="176.9" y="50.3">55</text>
<text x="176.9" y="52.8">54</text>
<text x="236.7" y="52.8">2</text>
<text x="250.2" y="52.8">1</text>
<text x="137.3" y="57.9">5</text>
<text x="137.3" y="55.4">4</text>
<text x="139.6" y="59.2">GPIO0</text>
<text x="139.6" y="56.6">CHIP_PU</text>
<text x="139.6" y="54.1">VDD3P3</text>
<text x="167.2" y="56.6">XTAL_N</text>
<text x="167.3" y="54.1">XTAL_P</text>
<text x="167.6" y="59.2">GPIO46</text>
<text x="176.9" y="55.4">53</text>
<text x="176.9" y="57.9">52</text>
<text x="236.7" y="57.9">3</text>
<text x="250.2" y="57.9">4</text>
<text x="137.3" y="65.5">8</text>
<text x="137.3" y="63">7</text>
<text x="137.3" y="60.4">6</text>
<text x="139.6" y="64.2">GPIO2</text>
<text x="139.6" y="61.7">GPIO1</text>
<text x="167.6" y="61.7">GPIO45</text>
<text x="168.1" y="64.2">U0RXD</text>
<text x="176.9" y="60.4">51</text>
<text x="176.9" y="63">50</text>
<text x="176.9" y="65.5">49</text>
<text x="11.7" y="69.3">26</text>
<text x="16" y="70.3">26</text>
<text x="22.2" y="70.6">24</text>
<text x="25.8" y="71.9">23</text>
<text x="25.8" y="69.3">24</text>
<text x="136" y="70.6">10</text>
<text x="137.3" y="68.1">9</text>
<text x="139.6" y="71.9">GPIO5</text>
<text x="139.6" y="69.3">GPIO4</text>
<text x="139.6" y="66.8">GPIO3</text>
<text x="168.3" y="66.8">U0TXD</text>
<text x="169.1" y="69.3">MTMS</text>
<text x="170.3" y="71.9">MTDI</text>
<text x="176.9" y="68.1">48</text>
<text x="176.9" y="70.6">47</text>
<text x="22.2" y="75.7">22</text>
<text x="22.2" y="73.1">23</text>
<text x="25.8" y="76.9">21</text>
<text x="25.8" y="74.4">22</text>
<text x="136" y="75.7">12</text>
<text x="136" y="73.1">11</text>
<text x="139.6" y="76.9">GPIO7</text>
<text x="139.6" y="74.4">GPIO6</text>
<text x="160.8" y="74.4">VDD3P3_CPU</text>
<text x="169.1" y="76.9">MTDO</text>
<text x="176.9" y="73.1">46</text>
<text x="176.9" y="75.7">45</text>
<text x="22.2" y="83.3">19</text>
<text x="22.2" y="80.8">20</text>
<text x="22.2" y="78.2">21</text>
<text x="25.8" y="82">19</text>
<text x="25.8" y="79.5">20</text>
<text x="136" y="83.3">15</text>
<text x="136" y="80.8">14</text>
<text x="136" y="78.2">13</text>
<text x="139.6" y="82">GPIO9</text>
<text x="139.6" y="79.5">GPIO8</text>
<text x="167.6" y="82">GPIO38</text>
<text x="169.4" y="79.5">MTCK</text>
<text x="176.9" y="78.2">44</text>
<text x="176.9" y="80.8">43</text>
<text x="176.9" y="83.3">42</text>
<text x="22.2" y="88.4">17</text>
<text x="22.2" y="85.8">18</text>
<text x="25.8" y="89.6">16</text>
<text x="25.8" y="87.1">17</text>
<text x="25.8" y="84.6">18</text>
<text x="136" y="88.4">17</text>
<text x="136" y="85.8">16</text>
<text x="139.6" y="89.6">GPIO12</text>
<text x="139.6" y="87.1">GPIO11</text>
<text x="139.6" y="84.6">GPIO10</text>
<text x="167.6" y="84.6">GPIO37</text>
<text x="167.6" y="87.1">GPIO36</text>
<text x="167.6" y="89.6">GPIO35</text>
<text x="176.9" y="85.8">41</text>
<text x="176.9" y="88.4">40</text>
<text x="22.2" y="96">14</text>
<text x="22.2" y="93.5">15</text>
<text x="22.2" y="90.9">16</text>
<text x="25.8" y="94.7">14</text>
<text x="25.8" y="92.2">15</text>
<text x="136" y="96">20</text>
<text x="136" y="93.5">19</text>
<text x="136" y="90.9">18</text>
<text x="139.6" y="94.7">GPIO14</text>
<text x="139.6" y="92.2">GPIO13</text>
<text x="167.6" y="92.2">GPIO34</text>
<text x="167.6" y="94.7">GPIO33</text>
<text x="176.9" y="90.9">39</text>
<text x="176.9" y="93.5">38</text>
<text x="176.9" y="96">37</text>
<text x="22.2" y="101.1">12</text>
<text x="22.2" y="98.5">13</text>
<text x="25.8" y="99.8">12</text>
<text x="25.8" y="97.3">13</text>
<text x="136" y="101.1">22</text>
<text x="136" y="98.5">21</text>
<text x="139.6" y="99.8">XTAL_32K_P</text>
<text x="139.6" y="97.3">VDD3P3_RTC</text>
<text x="164.8" y="99.8">SPICLK_N</text>
<text x="164.9" y="97.3">SPICLK_P</text>
<text x="176.9" y="98.5">36</text>
<text x="176.9" y="101.1">35</text>
<text x="22.2" y="106.2">10</text>
<text x="22.2" y="103.6">11</text>
<text x="25.8" y="107.4">9</text>
<text x="25.8" y="104.9">10</text>
<text x="25.8" y="102.3">11</text>
<text x="136" y="106.2">24</text>
<text x="136" y="103.6">23</text>
<text x="139.6" y="107.4">GPIO18</text>
<text x="139.6" y="104.9">GPIO17</text>
<text x="139.6" y="102.3">XTAL_32K_N</text>
<text x="167.7" y="107.4">SPICLK</text>
<text x="170.4" y="104.9">SPIQ</text>
<text x="170.5" y="102.3">SPID</text>
<text x="176.9" y="103.6">34</text>
<text x="176.9" y="106.2">33</text>
<text x="23.4" y="113.8">7</text>
<text x="23.4" y="111.2">8</text>
<text x="23.4" y="108.7">9</text>
<text x="25.8" y="112.5">7</text>
<text x="25.8" y="110">8</text>
<text x="136" y="113.8">27</text>
<text x="136" y="111.2">26</text>
<text x="136" y="108.7">25</text>
<text x="139.6" y="112.5">GPIO20</text>
<text x="139.6" y="110">GPIO19</text>
<text x="167.7" y="110">SPICS0</text>
<text x="168.5" y="112.5">SPIWP</text>
<text x="176.9" y="108.7">32</text>
<text x="176.9" y="111.2">31</text>
<text x="176.9" y="113.8">30</text>
<text x="23.4" y="118.9">5</text>
<text x="23.4" y="116.3">6</text>
<text x="25.8" y="117.6">5</text>
<text x="25.8" y="115">6</text>
<text x="136" y="116.3">28</text>
<text x="139.6" y="117.6">SPICS1</text>
<text x="139.6" y="115">GPIO21</text>
<text x="158" y="119.1" transform="rotate(-90 158 119.1)">GND</text>
<text x="166.1" y="117.6">VDD_SPI</text>
<text x="168.9" y="115">SPIHD</text>
<text x="176.9" y="116.3">29</text>
<text x="226.1" y="116.3">A1</text>
<text x="226.1" y="118.9">A4</text>
<text x="230.6" y="117.3">NC</text>
<text x="230.6" y="119.9">NC</text>
<text x="256.8" y="119.9">NC</text>
<text x="256.8" y="117.3">NC</text>
<text x="261.9" y="118.9">F1</text>
<text x="261.9" y="116.3">F4</text>
<text x="23.4" y="123.9">3</text>
<text x="23.4" y="121.4">4</text>
<text x="25.8" y="125.2">2</text>
<text x="25.8" y="122.7">3</text>
<text x="25.8" y="120.1">4</text>
<text x="157" y="122.2" transform="rotate(-90 157 122.2)">57</text>
<text x="226.1" y="123.9">B2</text>
<text x="230.6" y="124.9">VCC</text>
<text x="255" y="124.9">GND</text>
<text x="261.9" y="123.9">E3</text>
<text x="11.7" y="127.7">25</text>
<text x="16" y="128.8">25</text>
<text x="23.4" y="129">1</text>
<text x="23.4" y="126.5">2</text>
<text x="25.8" y="127.7">1</text>
<text x="56" y="127.7">1</text>
<text x="56" y="130.3">2</text>
<text x="58.3" y="129">BAT</text>
<text x="58.3" y="131.6">NC</text>
<text x="67.5" y="131.6">PROG</text>
<text x="69.4" y="129">VCC</text>
<text x="75.3" y="130.3">5</text>
<text x="75.3" y="127.7">6</text>
<text x="102.8" y="130.4" transform="rotate(-90 102.8 130.4)">2</text>
<text x="105.4" y="130.4" transform="rotate(-90 105.4 130.4)">1</text>
<text x="225.9" y="131.6">C2</text>
<text x="226.1" y="126.5">B3</text>
<text x="230.6" y="127.5">CS#</text>
<text x="252" y="127.5">D I(IO0)</text>
<text x="261.9" y="131.6">D3</text>
<text x="261.9" y="126.5">E2</text>
<text x="56" y="132.8">3</text>
<text x="58.3" y="134.1">CHGB</text>
<text x="69.2" y="134.1">GND</text>
<text x="75.3" y="132.8">4</text>
<text x="104.1" y="136.6" transform="rotate(-90 104.1 136.6)">GND</text>
<text x="106.7" y="137.8" transform="rotate(-90 106.7 137.8)">VOUT</text>
<text x="225.9" y="134.1">C3</text>
<text x="230.6" y="132.6">HOLD#(IO3)</text>
<text x="230.6" y="135.1">DO(IO1)</text>
<text x="249.9" y="132.6">WP#(IO2)</text>
<text x="255.6" y="135.1">CLK</text>
<text x="261.9" y="134.1">D2</text>
<text x="102.8" y="147.2" transform="rotate(-90 102.8 147.2)">3</text>
<text x="104.1" y="144.9" transform="rotate(-90 104.1 144.9)">EN</text>
<text x="105.4" y="147.2" transform="rotate(-90 105.4 147.2)">4</text>
<text x="106.7" y="144.9" transform="rotate(-90 106.7 144.9)">VIN</text>
<text x="107.9" y="147.2" transform="rotate(-90 107.9 147.2)">5</text>
<text x="109.2" y="144.9" transform="rotate(-90 109.2 144.9)">EP</text>
<text x="56" y="154.4">1</text>
<text x="58.3" y="155.7">VOUT</text>
<text x="67.9" y="155.7">VIN</text>
<text x="68.7" y="153.1">EP</text>
<text x="72.8" y="154.4">4</text>
<text x="72.8" y="151.9">5</text>
<text x="56" y="157">2</text>
<text x="58.3" y="158.2">GND</text>
<text x="68.5" y="158.2">EN</text>
<text x="72.8" y="157">3</text>
</g>
<g font-size="1.5" fill="#000080">
<text x="132.3" y="31.2">L2</text>
<text x="132.3" y="41.3">L3</text>
<text x="28.2" y="87">R3</text>
<text x="212.3" y="89.6">R4</text>
<text x="230.1" y="89.6">R5</text>
<text x="258.1" y="89.6">R6</text>
<text x="275.8" y="89.6">R7</text>
<text x="28.2" y="97.2">R8</text>
<text x="71.4" y="125.1">U3</text>
<text x="105.7" y="123.9">C15</text>
<text x="80.3" y="128.9">R9</text>
</g>
</svg>
